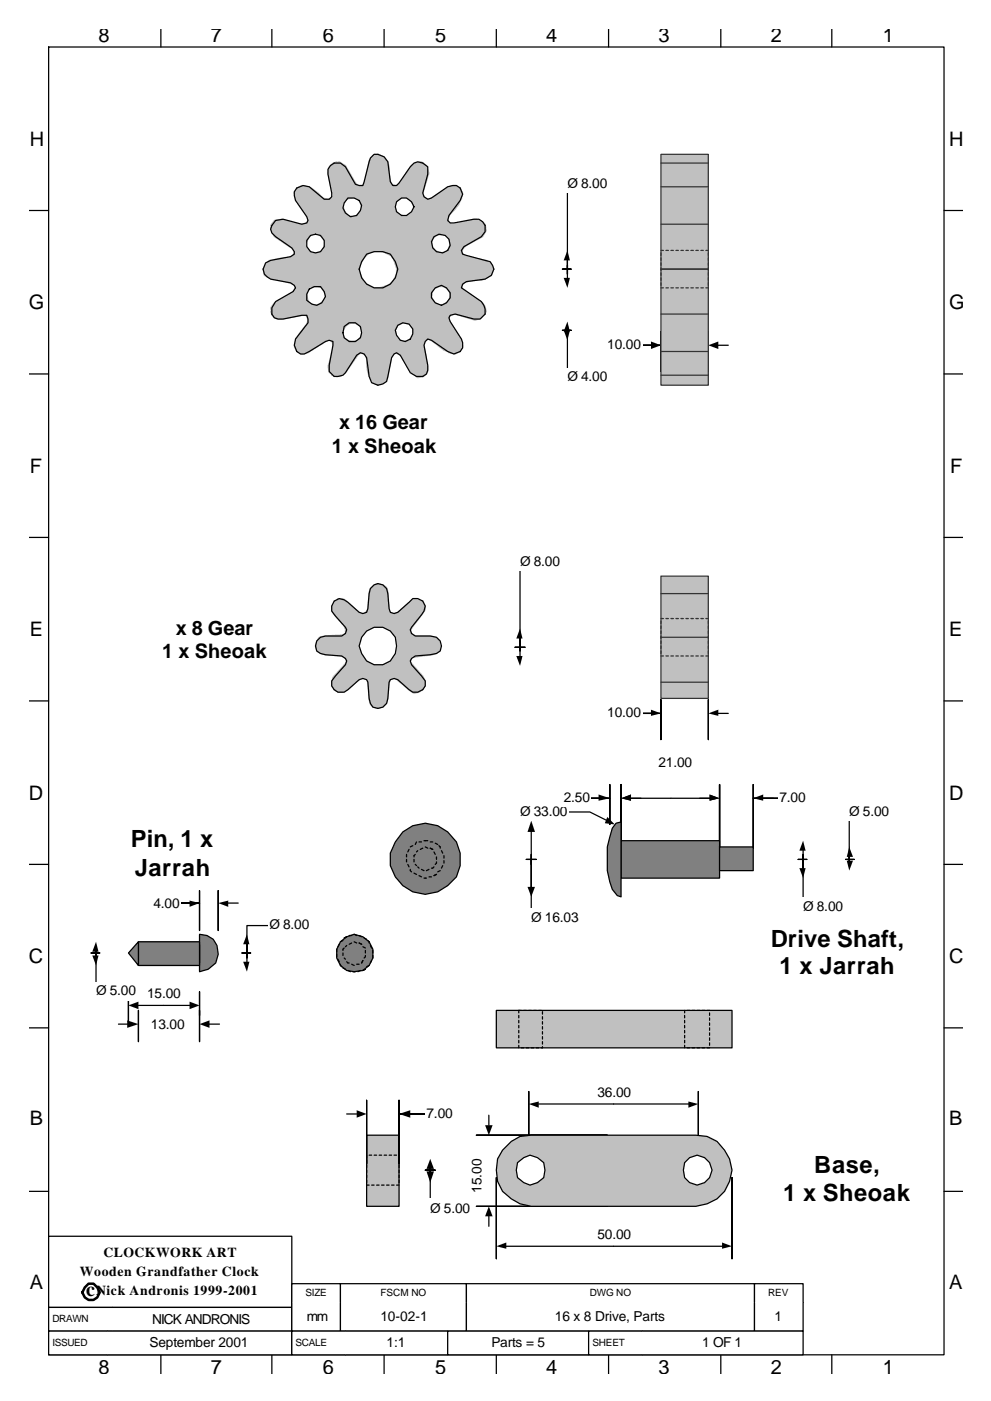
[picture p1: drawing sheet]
<svg xmlns="http://www.w3.org/2000/svg" width="210mm" height="297mm" viewBox="0 0 210 297" stroke-linecap="round" stroke-linejoin="round" font-family="sans-serif">
<g fill="none" stroke="#000" stroke-width=".26">
<path d="M10.3 10h190v277.2h-190zM34.1 6.2v3.8M57.7 6.2v3.8M81.5 6.2v3.8M105.3 6.2v3.8M129.1 6.2v3.8M152.9 6.2v3.8M176.5 6.2v3.8M6.3 44.6h4M200.3 44.6h4M6.3 79.3h4M200.3 79.3h4"/>
<path d="M6.3 113.9h4M200.3 113.9h4M6.3 148.6h4M200.3 148.6h4M6.3 183.3h4M200.3 183.3h4M6.3 217.9h4M200.3 217.9h4M6.3 252.6h4M200.3 252.6h4M34.1 287.2v4.1M57.7 287.2v4.1"/>
<path d="M81.5 287.2v4.1M105.3 287.2v4.1M129.1 287.2v4.1M152.9 287.2v4.1M176.5 287.2v4.1"/>
</g>
<path d="M10.3 262.1h51.6v15.1h-51.6z" fill-rule="evenodd" fill="#fff" stroke="#000" stroke-width=".26"/>
<path d="M61.9 272.2h10.3v3.9h-10.3z" fill-rule="evenodd" fill="#fff"/>
<path d="M61.9 276.1v-3.9h10.3v3.9" fill="none" stroke="#000" stroke-width=".26"/>
<path d="M72.2 272.2h26.8v3.9h-26.8z" fill-rule="evenodd" fill="#fff"/>
<path d="M72.2 276.1v-3.9h26.8v3.9" fill="none" stroke="#000" stroke-width=".26"/>
<path d="M99 272.2h61.1v3.9h-61.1z" fill-rule="evenodd" fill="#fff"/>
<path d="M99 276.1v-3.9h61.1v3.9" fill="none" stroke="#000" stroke-width=".26"/>
<path d="M160.1 272.2h10.3v3.9h-10.3z" fill-rule="evenodd" fill="#fff"/>
<path d="M160.1 276.1v-3.9h10.3v3.9" fill="none" stroke="#000" stroke-width=".26"/>
<path d="M10.3 277.2h13.5v5h-13.5z" fill-rule="evenodd" fill="#fff"/>
<path d="M23.8 277.2h-13.5v5h13.5" fill="none" stroke="#000" stroke-width=".26"/>
<path d="M23.8 277.2h38.1v5h-38.1z" fill-rule="evenodd" fill="#fff"/>
<path d="M23.8 277.2h38.1v5h-38.1" fill="none" stroke="#000" stroke-width=".26"/>
<path d="M61.9 276.1h10.3v6.1h-10.3z" fill-rule="evenodd" fill="#fff"/>
<path d="M61.9 276.1v6.1h10.3v-6.1" fill="none" stroke="#000" stroke-width=".26"/>
<path d="M72.2 276.1h26.8v6.1h-26.8z" fill-rule="evenodd" fill="#fff"/>
<path d="M72.2 276.1v6.1h26.8v-6.1" fill="none" stroke="#000" stroke-width=".26"/>
<path d="M99 276.1h61.1v6.1h-61.1z" fill-rule="evenodd" fill="#fff"/>
<path d="M99 276.1v6.1h61.1v-6.1" fill="none" stroke="#000" stroke-width=".26"/>
<path d="M160.1 276.1h10.3v6.1h-10.3z" fill-rule="evenodd" fill="#fff"/>
<path d="M160.1 276.1v6.1h10.3v-6.1" fill="none" stroke="#000" stroke-width=".26"/>
<path d="M10.3 282.2h12.5v5h-12.5z" fill-rule="evenodd" fill="#fff"/>
<path d="M22.8 282.2h-12.5v5h12.5" fill="none" stroke="#000" stroke-width=".26"/>
<path d="M22.8 282.2h39.1v5h-39.1z" fill-rule="evenodd" fill="#fff"/>
<path d="M22.8 282.2h39.1v5h-39.1" fill="none" stroke="#000" stroke-width=".26"/>
<path d="M61.9 282.2h11.4v5h-11.4z" fill-rule="evenodd" fill="#fff"/>
<path d="M73.3 282.2h-11.4v5h11.4" fill="none" stroke="#000" stroke-width=".26"/>
<path d="M73.3 282.2h21.7v5h-21.7z" fill-rule="evenodd" fill="#fff"/>
<path d="M73.3 282.2h21.7v5h-21.7" fill="none" stroke="#000" stroke-width=".26"/>
<path d="M95 282.2h29.9v5h-29.9z" fill-rule="evenodd" fill="#fff" stroke="#000" stroke-width=".26"/>
<path d="M124.9 282.2h11.4v5h-11.4z" fill-rule="evenodd" fill="#fff"/>
<path d="M136.3 282.2h-11.4v5h11.4" fill="none" stroke="#000" stroke-width=".26"/>
<path d="M136.3 282.2h34.1v5h-34.1z" fill-rule="evenodd" fill="#fff"/>
<path d="M136.3 282.2h34.1v5h-34.1" fill="none" stroke="#000" stroke-width=".26"/>
<path d="M140.2 122.1h10.1v26h-10.1z" fill-rule="evenodd" fill="#c0c0c0" stroke="#333" stroke-width=".26"/>
<g fill="none" stroke="#333" stroke-width=".26">
<path d="M140.2 125.9h10.1M140.2 135.1h10.1M140.2 139.1h.6M140.2 131.1h.6M140.2 131.7v.5M140.2 132.7v.6M140.2 133.8v.5M140.2 134.8v.6M140.2 135.9v.5M140.2 137v.5M140.2 138v.6M141.3 139.1h.5"/>
<path d="M141.3 131.1h.5M142.3 139.1h.6M142.3 131.1h.6M143.4 139.1h.5M143.4 131.1h.5M144.5 139.1h.5M144.5 131.1h.5M145.5 139.1h.5M145.5 131.1h.5M146.6 139.1h.5M146.6 131.1h.5M147.6 139.1h.6"/>
<path d="M147.6 131.1h.6M148.7 139.1h.5M148.7 131.1h.5M149.8 139.1h.5M149.8 131.1h.5M150.3 131.7v.5M150.3 132.7v.6M150.3 133.8v.5M150.3 134.8v.6M150.3 135.9v.5M150.3 137v.5M150.3 138v.6"/>
<path d="M140.2 144.6h10.1"/>
</g>
<path d="M140.2 148.3v8.5zM150.3 148.3v8.5zM132.6 151.3h7.6z" fill-rule="evenodd" fill="#fff"/>
<path d="M136 151.3h2.4M140.2 148.3v8.5v-8.5M140.2 151.3h-7.6h7.6M150.3 148.3v8.5v-8.5M152.1 151.3h2.4" fill="none" stroke="#000" stroke-width=".26"/>
<path d="M138.1 150.5l2.1 .8-2.1 .5zM150.3 151.3l2.1-.8v1.3z" fill="#000"/>
<g fill="#fff">
<path d="M128.6 149.1h7.7v4h-7.7z" fill-rule="evenodd"/>
<path d="M140.2 70.3v8.5zM150.3 70.3v8.5zM132.6 73.2h7.6z" fill-rule="evenodd"/>
</g>
<path d="M136 73.2h2.4M140.2 70.3v8.5v-8.5M140.2 73.2h-7.6h7.6M150.3 70.3v8.5v-8.5M152.1 73.2h2.4" fill="none" stroke="#000" stroke-width=".26"/>
<path d="M138.1 72.4l2.1 .8-2.1 .8zM150.3 73.2l2.1-.8v1.6z" fill="#000"/>
<path d="M128.6 71.1h7.7v4h-7.7z" fill-rule="evenodd" fill="#fff"/>
<path d="M140.2 32.7h10.1v49h-10.1z" fill-rule="evenodd" fill="#c0c0c0" stroke="#333" stroke-width=".26"/>
<g fill="none" stroke="#333" stroke-width=".26">
<path d="M140.2 34.6h10.1M140.2 39.6h10.1M140.2 53.1h.6M140.2 53.6v.6M140.2 54.7v.5M140.2 55.7v.6M140.2 56.8v.5M140.2 57.9v.5M140.2 58.9v.5M140.2 60v.5M140.2 57.1h10.1M140.2 47.5h10.1"/>
<path d="M141.3 53.1h.5M142.3 53.1h.6M143.4 53.1h.5M144.5 53.1h.5M145.5 53.1h.5M146.6 53.1h.5M147.6 53.1h.6M148.7 53.1h.5M149.8 53.1h.5M150.3 53.6v.6M150.3 54.7v.5M150.3 55.7v.6"/>
<path d="M150.3 56.8v.5M150.3 57.9v.5M150.3 58.9v.5M150.3 60v.5M140.2 61h.6M140.2 79.6h10.1M140.2 74.5h10.1M140.2 66.6h10.1M141.3 61h.5M142.3 61h.6M143.4 61h.5M144.5 61h.5"/>
<path d="M145.5 61h.5M146.6 61h.5M147.6 61h.6M148.7 61h.5M149.8 61h.5"/>
</g>
<path d="M109.3 137.2h2.1zM110.3 136.2v1.8z" fill-rule="evenodd" fill="#fff"/>
<path d="M110.3 119.2v18v-2.1M109.3 137.2h2.1h-2.1M110.3 138v-1.8v1.8M110.3 137.2v1.9" fill="none" stroke="#000" stroke-width=".26"/>
<path d="M110.3 133.3l.6 2.1h-1.4zM109.5 139.1h1.4l-.6 2.1z" fill="#000"/>
<g fill="#fff">
<path d="M109.8 117.1h9.3v4h-9.3z" fill-rule="evenodd"/>
<path d="M119.3 57.1h1.9zM120.4 56.3v1.8z" fill-rule="evenodd"/>
</g>
<path d="M120.4 39.1v18v-1.9M119.3 57.1h1.9h-1.9M120.4 58.1v-1.8v1.8M120.4 57.1v2.1" fill="none" stroke="#000" stroke-width=".26"/>
<path d="M120.4 53.1l.5 2.1h-1.3zM119.6 58.9h1.3l-.5 2.1z" fill="#000"/>
<g fill="#fff">
<path d="M119.9 37h9.2v3.9h-9.2z" fill-rule="evenodd"/>
<path d="M119.3 70h1.9zM120.4 69.2v1.9z" fill-rule="evenodd"/>
</g>
<path d="M119.3 70h1.9h-1.9M120.4 71.1v-1.9v1.9M120.4 70.3v-.3v10.1M120.4 70h.1" fill="none" stroke="#000" stroke-width=".26"/>
<path d="M120.4 68.2l.5 2.1h-1.3zM119.6 70h1.3l-.5 2.1z" fill="#000"/>
<g fill="#fff">
<path d="M119.9 78h9.2v3.9h-9.2z" fill-rule="evenodd"/>
<path d="M27.3 210.3v6.3zM42.3 210.3v5z" fill-rule="evenodd"/>
</g>
<path d="M27.3 210.3v6.3v-6.3M29.4 213.2h10.8M42.3 210.3v5v-5" fill="none" stroke="#000" stroke-width=".26"/>
<path d="M27.3 213.2l2.1-.8v1.6zM40.2 212.4l2.1 .8-2.1 .8z" fill="#000"/>
<g fill="#fff">
<path d="M31 208.7h7.6v3.9h-7.6z" fill-rule="evenodd"/>
<path d="M42.3 188.8v8.5zM46.3 188.8v8.5zM35.2 191.5h7.1z" fill-rule="evenodd"/>
</g>
<path d="M38.1 191.5h2.1M42.3 188.8v8.5v-8.5M42.3 191.5h-7.1h7.1M46.3 188.8v8.5v-8.5M48.2 191.5h2.3" fill="none" stroke="#000" stroke-width=".26"/>
<path d="M40.2 190.9l2.1 .6-2.1 .8zM46.3 191.5l2.1-.6v1.4z" fill="#000"/>
<path d="M32 189.4h6.4v4.2h-6.4z" fill-rule="evenodd" fill="#fff"/>
<path d="M42.3 198.1a4 4 0 0 1 4.1 4 4 4 0 0 1-4.1 3.9z" fill-rule="evenodd" fill="#808080" stroke="#000" stroke-width=".26"/>
<path d="M42.3 200.2v4" fill="none" stroke="#000" stroke-width=".26"/>
<path d="M51.3 202.1h1.9zM52.4 201.3v1.8z" fill-rule="evenodd" fill="#fff"/>
<path d="M57.1 196.2h-4.7v5.9v-1.9M51.3 202.1h1.9h-1.9M52.4 203.1v-1.8v1.8M52.4 202.1v2.1" fill="none" stroke="#000" stroke-width=".26"/>
<path d="M52.4 198.1l.5 2.1h-1.3zM51.6 203.9h1.3l-.5 2.1z" fill="#000"/>
<g fill="#fff">
<path d="M56.9 194.1h9.2v4h-9.2z" fill-rule="evenodd"/>
<path d="M29.4 214.2v6.6zM42.3 214.2v6.6z" fill-rule="evenodd"/>
</g>
<path d="M25.1 217.1h2.2M29.4 214.2v6.6v-6.6M42.3 214.2v6.6v-6.6M44.2 217.1h2.4" fill="none" stroke="#000" stroke-width=".26"/>
<path d="M27 216.3l2.4 .8-2.4 .8zM42.3 217.1l2.1-.8v1.6z" fill="#000"/>
<path d="M31.7 215.3h8v4h-8z" fill-rule="evenodd" fill="#fff"/>
<g fill="#808080" stroke="#000" stroke-width=".26">
<path d="M29.4 199.7h12.9v5h-12.9z" fill-rule="evenodd"/>
<path d="M29.4 199.7v5l-2.1-2.6z" fill-rule="evenodd"/>
</g>
<path d="M19.3 202.1h1.9zM20.4 201.3v1.8z" fill-rule="evenodd" fill="#fff"/>
<path d="M19.3 202.1h1.9h-1.9M20.4 203.1v-1.8v1.8M20.4 202.6v-.5v8.2M20.4 201.5v.6" fill="none" stroke="#000" stroke-width=".26"/>
<path d="M20.4 199.7l.5 2.1h-1.3zM19.6 202.6h1.3l-.5 2.1z" fill="#000"/>
<g fill="#fff">
<path d="M19.8 208.1h9.3v4h-9.3z" fill-rule="evenodd"/>
<path d="M105.3 249.7v17.2zM155.3 249.7v17.2z" fill-rule="evenodd"/>
</g>
<path d="M105.3 266.9v-17.2v17.2M107.2 264.2h46M155.3 266.9v-17.2v17.2" fill="none" stroke="#000" stroke-width=".26"/>
<path d="M105.3 264.2l2.1-.8v1.4zM153.2 263.4l2.1 .8-2.1 .6z" fill="#000"/>
<g fill="#fff">
<path d="M126.5 259.7h7.6v4h-7.6z" fill-rule="evenodd"/>
<path d="M112.2 231.4v15.4zM148.2 231.4v15.4z" fill-rule="evenodd"/>
</g>
<path d="M112.2 231.4v15.4v-15.4M114.3 234.1h32M148.2 231.4v15.4v-15.4" fill="none" stroke="#000" stroke-width=".26"/>
<path d="M112.2 234.1l2.1-.6v1.4zM146 233.5l2.2 .6-2.2 .8z" fill="#000"/>
<g fill="#fff">
<path d="M126.5 229.6h7.6v3.9h-7.6z" fill-rule="evenodd"/>
<path d="M101.1 255.8h27.8zM101.1 240.7h27.8z" fill-rule="evenodd"/>
</g>
<path d="M103.7 236.4v2.2M101.1 255.8h27.8h-27.8M101.1 240.7h27.8h-27.8M103.7 257.6v2.4" fill="none" stroke="#000" stroke-width=".26"/>
<path d="M102.9 238.6h1.6l-.8 2.1zM103.7 255.8l.8 2.1h-1.6z" fill="#000"/>
<path d="M99.2 245.4h4v8h-4z" fill-rule="evenodd" fill="#fff"/>
<path d="M77.8 240.7h6.9v15.1h-6.9z" fill-rule="evenodd" fill="#c0c0c0" stroke="#000" stroke-width=".26"/>
<g fill="none" stroke="#000" stroke-width=".26">
<path d="M77.8 251.3h.5M77.8 244.9v.5M77.8 246v.5M77.8 247v.6M77.8 248.1v.5M77.8 249.1v.6M77.8 250.2v.5M78.3 244.9h.5M78.8 251.3h.6M79.4 244.9h.5M79.9 251.3h.5M80.4 244.9h.6"/>
<path d="M81 251.3h.5M81.5 244.9h.5M82 251.3h.5M82.5 244.9h.6M83.1 251.3h.5M83.6 244.9h.5M84.1 251.3h.6M84.7 244.9v.5M84.7 246v.5M84.7 247v.6M84.7 248.1v.5M84.7 249.1v.6"/>
<path d="M84.7 250.2v.5"/>
</g>
<path d="M77.8 233.3v13.5zM84.7 233.3v13.5zM84.7 236.2h8.4z" fill-rule="evenodd" fill="#fff"/>
<path d="M73.6 236.2h2.1M77.8 233.3v13.5v-13.5M84.7 233.3v13.5v-13.5M84.7 236.2h8.4h-8.4M86.8 236.2h2.1" fill="none" stroke="#000" stroke-width=".26"/>
<path d="M75.7 235.4l2.1 .8-2.1 .8zM84.7 236.2l2.3-.8v1.6z" fill="#000"/>
<g fill="#fff">
<path d="M90.2 234.1h6.1v3.9h-6.1z" fill-rule="evenodd"/>
<path d="M90.2 248.1h2.1zM91.3 247v2.1z" fill-rule="evenodd"/>
</g>
<path d="M90.2 248.1h2.1h-2.1M91.3 249.1v-2.1v2.1M91.3 248.6v-.5v7.9M91.3 247.6v.5" fill="none" stroke="#000" stroke-width=".26"/>
<path d="M91.3 245.7l.8 2.1h-1.6zM90.5 248.4h1.6l-.8 2.3z" fill="#000"/>
<path d="M91 253.9h9v4.2h-9z" fill-rule="evenodd" fill="#fff"/>
<path d="M105.3 214.2h50v8h-50z" fill-rule="evenodd" fill="#c0c0c0" stroke="#000" stroke-width=".26"/>
<g fill="none" stroke="#000" stroke-width=".26">
<path d="M110.1 215.3v.5M110.1 216.3v.6M110.1 217.4v.5M110.1 218.5v.5M110.1 219.5v.5M110.6 214.2h-.5v.6M111.1 214.2h.6M112.2 214.2h.5M113.2 214.2h.6M114.3 214.2h.5M115.1 214.5v.5M115.1 215.5v.6"/>
<path d="M115.1 216.6v.5M115.1 217.7v.5M115.1 218.7v.6M115.1 219.8v.5M145.3 214.2v.6M145.3 215.3v.5M145.3 216.3v.6M145.3 217.4v.5M145.3 218.5v.5M145.3 219.5v.5M145.8 214.2h.5M146.8 214.2h.6"/>
<path d="M147.9 214.2h.5M149 214.2h.5M150 214.2h.5M150.5 214.8v.5M150.5 215.8v.5M150.5 216.9v.5M150.5 217.9v.6M150.5 219v.5M110.1 220.6v.5M110.1 221.6v.6M110.6 222.2h.5M111.7 222.2h.5"/>
<path d="M112.7 222.2h.5M113.8 222.2h.5M115.1 221.9v.3h-.3M115.1 220.8v.6M145.3 220.6v.5M145.3 221.6v.6M145.8 222.2h.5M146.8 222.2h.6M147.9 222.2h.5M149 222.2h.5M150 222.2h.5M150.5 220v.6"/>
<path d="M150.5 221.1v.5"/>
</g>
<path d="M106.6 243.9l1.9-1.9 1.8-1.1 2.4-.2h34.9l2.4 .2 2.1 1.1 1.6 1.9 1.1 1.8 .5 2.4a8 8 0 0 1-7.7 7.7h-34.9l-2.4-.6-1.8-1-1.9-1.6-1-2.1-.3-2.4 .3-2.4z" fill-rule="evenodd" fill="#c0c0c0" stroke="#000" stroke-width=".26"/>
<g fill="#fff" stroke="#000" stroke-width=".26">
<path d="M145.3 246.5a3.1 3.1 0 0 1 4.8-.6 3.1 3.1 0 0 1-.6 4.8 2.92 2.92 0 0 1-3.1 .1 2.92 2.92 0 0 1-1.4-2.7z" fill-rule="evenodd"/>
<path d="M109.8 246.5l1.3-1.1 1.3-.5 1.6 .5 1.4 1.1 .2 1.6-.2 1.6-1.4 1-1.6 .6-1.3-.6-1.3-1-.3-1.6z" fill-rule="evenodd"/>
</g>
<path d="M131.8 166.3v14.3zM152.7 166.3v14.3z" fill-rule="evenodd" fill="#fff"/>
<path d="M131.8 166.3v14.3v-14.3M133.6 169.2h17.2M152.7 166.3v14.3v-14.3" fill="none" stroke="#000" stroke-width=".26"/>
<path d="M131.8 169.2l2.1-.7v1.3zM150.5 168.5l2.2 .7-2.2 .6z" fill="#000"/>
<g fill="#fff">
<path d="M139.4 159.7h7.7v4h-7.7z" fill-rule="evenodd"/>
<path d="M111.7 182.2h2.1zM112.7 181.2v2.1z" fill-rule="evenodd"/>
</g>
<path d="M112.7 176.1v6.1M111.7 182.2h2.1h-2.1M112.7 183.3v-2.1v2.1M112.7 188.3v-6.1v12.4" fill="none" stroke="#000" stroke-width=".26"/>
<path d="M112.7 174l.8 2.4h-1.6zM111.9 188h1.6l-.8 2.1z" fill="#000"/>
<g fill="#fff">
<path d="M112.4 192.5h10.9v4h-10.9z" fill-rule="evenodd"/>
<path d="M169.3 182.2h1.9zM170.4 181.2v2.1z" fill-rule="evenodd"/>
</g>
<path d="M169.3 182.2h1.9h-1.9M170.4 183.3v-2.1v2.1M170.4 184.1v-1.9v10.1M170.4 180.1v2.1" fill="none" stroke="#000" stroke-width=".26"/>
<path d="M170.4 178.2l.5 2.2h-1.3zM169.6 184.1h1.3l-.5 2.1z" fill="#000"/>
<g fill="#fff">
<path d="M169.9 190.1h9.2v4h-9.2z" fill-rule="evenodd"/>
<path d="M179.4 182.2h1.8zM180.2 181.2v2.1z" fill-rule="evenodd"/>
</g>
<path d="M180.2 172.2v10v-.5M179.4 182.2h1.8h-1.8M180.2 183.3v-2.1v2.1M180.2 182.2v.5" fill="none" stroke="#000" stroke-width=".26"/>
<path d="M180.2 179.6l.8 2.1h-1.3zM179.7 182.5h1.3l-.8 2.1z" fill="#000"/>
<g fill="#fff">
<path d="M179.9 170h9.3v4h-9.3z" fill-rule="evenodd"/>
<path d="M152.7 166.3v13.5zM159.8 166.3v13.5zM159.8 169.2h8.5z" fill-rule="evenodd"/>
</g>
<path d="M148.4 169.2h2.4M152.7 166.3v13.5v-13.5M159.8 166.3v13.5v-13.5M159.8 169.2h8.5h-8.5M161.7 169.2h2.3" fill="none" stroke="#000" stroke-width=".26"/>
<path d="M150.5 168.5l2.2 .7-2.2 .6zM159.8 169.2l2.1-.7v1.3z" fill="#000"/>
<g fill="#fff">
<path d="M165.1 167.1h6.3v4h-6.3z" fill-rule="evenodd"/>
<path d="M144.2 182.2h2.1zM145.3 181.2v2.1z" fill-rule="evenodd"/>
</g>
<path d="M120.4 172.2h4.7l3.8 1.8M144.2 182.2h2.1h-2.1M145.3 183.3v-2.1v2.1" fill="none" stroke="#000" stroke-width=".26"/>
<path d="M128.9 173.2l1.5 1.6-2.1-.3z" fill="#000"/>
<path d="M109.8 170h10.8v4h-10.8z" fill-rule="evenodd" fill="#fff"/>
<g fill="#c0c0c0" stroke="#c0c0c0" stroke-width=".26">
<path d="M71.7 126.9h1.1l.8 .5 2.9 2.7h1l2.7 6.9-6.9-2.7v-.8l-.3-.8-2.6-3.1v-1.1z" fill-rule="evenodd"/>
<path d="M67.7 135.1l1.1-.3 4-.2 .5-.3 .3-.5 6.6 3.2-6.6 2.9-.6-.6-.8-.2-3.1-.3-1.1-.2-.8-.6-.3-1 .3-1.1z" fill-rule="evenodd"/>
<path d="M73.3 139.6l6.9-2.6-2.7 6.8h-.8l-.5 .3-2.4 2.1a2.08 2.08 0 0 1-2.8 .1 2.08 2.08 0 0 1-.4-2.7l2.7-2.9 .3-.6z" fill-rule="evenodd"/>
<path d="M80.2 137l3.1 6.8-.5 .3-.3 .8-.2 3.2a1.99 1.99 0 0 1-1.9 2.1 1.99 1.99 0 0 1-2.1-1.9l-.2-3.9-.3-.6h-.5z" fill-rule="evenodd"/>
<path d="M80.2 137l7.1 2.6-.3 .8 2.7 2.9a2.06 2.06 0 0 1-.8 3.5l-1.1 .2-3.9-3.2-.6-.2-.2 .2z" fill-rule="evenodd"/>
<path d="M80.2 137l6.8-3.2 .6 .8 .8 .2h3.1a2.31 2.31 0 0 1 1.9 3l-.8 .8-.8 .2-4.5 .5-.3 .6z" fill-rule="evenodd"/>
<path d="M83.1 130.1l1.3-.3 2.4-2.1a2.03 2.03 0 0 1 2.2-.4 2.03 2.03 0 0 1 1.2 2l-2.9 4-.3 .5 .3 .5-7.1 2.7z" fill-rule="evenodd"/>
<path d="M79.4 124l.8-.3 1 .3 .8 .5 .3 .8 .2 4 .3 .5 .5 .3-3.1 6.9-2.9-6.9 .8-1.1 .2-3.4 .3-.8z" fill-rule="evenodd"/>
</g>
<path d="M77.8 133.8a3.9 3.9 0 0 1 4.2-.5 3.9 3.9 0 0 1 2.1 3.7 3.8 3.8 0 0 1-3 4 3.8 3.8 0 0 1-4.4-2.4l-.5-1.6 .5-1.9z" fill-rule="evenodd" fill="#fff" stroke="#000" stroke-width=".26"/>
<g fill="none" stroke="#000" stroke-width=".26">
<path d="M63 39.9l1.3-.6 1.3 .3 3.2 2.6h1l.6-.5v-.8l-.8-3.9v-1.1l.5-.8 .8-.5h1.3l1.1 .8 2.1 3.7 .8 .2h.8l1.6-5.8 .8-.8h.8l1.3 .5 .8 1.1 .5 4.2 .5 .8h.8l.6-.5 2.3-3.4 .8-.8 .8-.3 1.1 .3 1.1 .8v1.6l-1.1 3.9 .3 .8 .8 .5 .7-.2 3.5-2.4 1-.3h.8l.8 .6 .6 1.3-.6 1.3-2.4 3.2-.2 1 .5 .6h.8l4.2-.8h1.1l.8 .5 .5 .8v1.3l-.8 1.1-3.7 2.1-.5 .8 .3 .8 5.8 1.6 .5 .8 .3 .8-.6 1.3-1.3 .8-3.9 .5-.8 .5-.3 .8 4.2 2.9 .6 .8 .2 .8v1.1l-1 1h-1.4l-3.9-1-1.1 .3-.3 .5 .3 .8 2.4 3.7 .3 .8v1l-.6 .8-1.3 .6-1.3-.6-3.5-2.4-.7-.2-.6 .5-.2 .8 .8 4.2v1.1l-.3 .8-.8 .5h-1.3l-1.4-.8-2.1-3.7-.8-.5-.5 .3-.5 .7-1.1 5.1-.8 .5-1 .3-1.4-.6-.5-1.3-.5-4-.5-.7-.8-.3-.8 .5-2.4 3.7-.5 .6-1.1 .2h-.8l-1.1-1v-1.4l.8-4.2v-.8l-.8-.3-.7 .3-4.5 2.7h-.8l-.8-.6-.6-1.3 .3-1.3 2.7-3.5v-.8l-.3-.7h-1.1l-3.9 .7h-1.1l-.8-.2-.5-.8v-1.3l.8-1.4 3.7-2.1 .5-.8-.3-.5-.8-.5-4.2-.8-1.3-1.1-.3-1 .6-1.4 1-.5 4.2-.8 .8-.5v-.5l-.5-.8-3.4-2.4-.8-.8-.3-.8 .3-.8 .8-1.1 1.6-.2 3.9 1 1.1-.2 .3-.6-.3-.8-2.4-3.4-.3-1v-.8zM73.8 42h1.3l1.1 .5 .5 1.1-.2 1-.8 1.1-1.4 .2-1-.7-.5-1.1 .2-1.1zM77.8 53.9l1.6-.5h1.8l1.6 .5 1.1 1.6 .5 1.6a4.1 4.1 0 0 1-4.1 4 4.1 4.1 0 0 1-4.1-4l.5-1.6zM84.1 42.8l1.1-.8h1.1l1 .8 .5 1-.5 1.1-1 .8h-1.1l-1.1-.8-.2-1.1zM92.1 50.2l1-.5 1.4 .2 .7 .8 .3 1.3-.5 1.1-1.1 .5-1.3-.2-.8-.8-.3-1.4zM65.6 61.3l1.1-.5h1.3l.8 1 .3 1.1-.8 1.3-1.1 .5-1.1-.2-1-.8v-1.3zM73 69.2l1.1-.8h1.3l1.1 .8 .2 1.4-.2 1-1.1 .8h-1.3l-1.1-.8-.2-1zM84.4 69l1.1-.6 1.3 .3 .8 1.1v1l-.6 1.1-1 .5-1.1-.3-.8-1-.2-1.1zM92.3 61l1.4-.5 1 .5 .8 1.1v1l-.8 1.1-1 .5-1.4-.5-.8-1.1v-1zM70.9 127.4l1.1-.5 1 .3 3.2 2.6 .8 .3 .8-.3 .3-.8 .2-3.1a1.99 1.99 0 0 1 2-2.2 1.99 1.99 0 0 1 2 2.2l.2 3.1 .3 .8 .8 .3 .8-.3 3.2-2.9h1l1.1 .5 .5 1.1-.2 1.1-2.7 3.4-.3 .5 .3 .8 .8 .5h3.2l1.3 .3 .8 .8 .3 1.1-.3 1-.8 .6-1.3 .2-3.2 .3-.8 .5-.3 .5 .3 .8 2.9 3.5a2.03 2.03 0 0 1-1 2.2 2.03 2.03 0 0 1-2.4-.4l-2.4-2.1-.8-.3-.8 .3-.3 .5-.2 3.5a1.99 1.99 0 0 1-2 2.1 1.99 1.99 0 0 1-2-2.1l-.2-3.5-.3-.5-.8-.3-.8 .3-3.2 2.7h-1.3l-.8-.6-.5-.8v-1l2.9-3.5 .3-.8-.3-.5-.8-.5-3.4-.3-1.1-.2-.8-.6a2.12 2.12 0 0 1 1.9-3.2h3.4l.8-.5 .3-.8-.3-.5-2.9-3.4v-1.1z"/>
<circle cx="66.9" cy="51.6" r="1.99"/>
</g>
<g fill="#c0c0c0" stroke="#c0c0c0" stroke-width=".26">
<path d="M70.6 34.6l1.4-.3 1.3 .8 2.4 4 .8 .5 .8-.5 1-5.1 .8-1 1.1-.3 1.3 .5a3.5 3.5 0 0 1 1 3.5l.6 2.4 1.3 .2 2.9-4.2 .8-.5 1.1-.3 .8 .5-3.2 7.4-1.1-.5-1 .5-.8 .8v1.4l.5 1 .8 .5-.5 3.5-.8 2.6-1.1 2.2-1.6-.8-1.3-.3-1.6 .5-1-1-.8-1.6-.8-2.4-.6-2.7 1.1-.7 .5-1.1-.2-1.3-.8-.8h-1.1l-1 .2-1.6-3.7z" fill-rule="evenodd"/>
<path d="M89.4 34.3l1.1 .8 .5 1.6-1.3 4.5 .5 .8 .8 .2 4.2-2.6 1.4-.3 1 .6 .6 1-.3 1.3-.3 .3-.2 .8-1.9 2.1-.5 1.1 .2 .8 .6 .2h.5l4.5-1 1.1 .2 .8 .6 .2 1-7.4 2.9-.5-1-1.1-.5-1.3 .2-.8 .8-.3 .8 .3 1.3-2.9 1.9-2.6 1.3-2.2 .8-.5-1.6-.8-1.3-1.6-.5v-1.6l1.9-4 1.6-2.4 1.3 .5 1-.5 .8-1-.2-1.1-.6-.8-.7-.5 1.3-3.7z" fill-rule="evenodd"/>
<path d="M83.6 55.2l1.1-1 1.8-.8 2.4-.8 2.6-.6 .8 1.1 1.1 .5 1.3-.2 .5-.8 .3-1.1-.3-1.1 3.5-1.5 4.2-1.4 .3 1.4-.8 1.3-3.4 1.8-1.1 1.4 .5 .8 .6 .2 4.2 .8 1 .8 .6 1.1-.6 1.3-1.3 .8-.8 .2h-1.3l-1.6 .3-.8 .3-.5 .8 .5 .8 4 2.6 .5 .8 .3 1.1-.5 .8-7.5-3.2 .3-1.1-.3-1-1-.8h-1.1l-1 .5-.6 .8-3.4-.5-2.6-.8-2.2-1.1 .8-1.6v-1.3z" fill-rule="evenodd"/>
<path d="M80.4 61l1.9-.5 1-.8 .8-1.6h1.4l4.2 1.9 2.1 1.6-.3 1.3 .6 1 1 .8 1.1-.2 .8-.6 .5-.8 3.7 1.4 3.7 1.8-.8 1.1-1.3 .5-4.5-1.3-1.1 .5v.8l2.7 4.2 .3 1.4-.6 1-1 .6-1.4-.3-.2-.3-.8-.2-3.2-2.4-.8 .2-.2 .6v.5l.8 4.5v1.1l-.6 .8-1 .2-2.9-7.4 1-.5 .5-1.1-.2-1.3-.8-.8-1.1-.3-1 .3-1.9-2.9z" fill-rule="evenodd"/>
<path d="M77.8 60.2l1.3 .8h1.6l1.6-.5 1 1.1 1.6 4.2 .6 2.6-1.1 .6-.5 1 .2 1.6 .8 .5 .8 .3 1.1-.3 1.6 3.5 1.6 4.2-1.4 .3-1.3-1.1-1.8-3.2-.6-.5-1-.5-.8 1-.8 4.3-.8 1-1.3 .6-1.1-.6-.5-1a5.6 5.6 0 0 1-.8-4l-.3-.8-.8-.5-.8 .5-2.6 3.7-1.1 .8h-.8l-1-.2 3.2-7.5 1.3 .3 1-.3 .8-1v-1.1l-.5-1-1.1-.6 1.6-6z" fill-rule="evenodd"/>
<path d="M57.4 66.1l7.7-3 .5 1.1 1.1 .5 1-.2 1.1-.8 .3-1.1-.3-1 2.9-1.9 4.5-2.4 .5 1.9 1.1 1 1.6 .8a14.9 14.9 0 0 1-3.5 7.7l-1.3-.3-1 .6-.8 1v1.1l.5 .8 1 .5-1.3 3.7-1.8 3.7-1.4-.8-.2-1.3 1-3.7v-.8l-.2-1.1h-.8l-4.2 2.7-1.4 .3-1-.6-.6-1 .3-1.6 2.4-3.2 .3-.8-.3-.8-.3-.2h-.5l-4.5 .7h-1.1l-.8-.5z" fill-rule="evenodd"/>
<path d="M57.9 47.3l7.5 3.1-.6 1.4 .6 1 .7 .8h1.4l1-.5 .6-1.1 3.4 .8 4.8 1.6-.8 1.6-.3 1.6 .8 1.6-2.9 1.8-2.4 .8-2.6 .6-.8-1.4-1.1-.2-1.3 .2-.8 .8v.8l.3 1.1-7.7 3.2-.3-1.6 .8-1.1 4-2.4 .5-1-.5-.6-5.1-1.3-1-.5-.3-1.3 .6-1.1 .7-.8 2.7-.5h1.6l.8-.5 .2-.6v-.5l-.2-.3-4-2.6-.8-1.9z" fill-rule="evenodd"/>
<path d="M63 39.9l1-.6 1.4 .3a7.9 7.9 0 0 1 3.1 2.4l1.1 .2 .8-.2 .2-.3v-.5l-1-4.5 .2-1.3 .6-.6 1-.5 2.9 7.4-1 .8-.5 .8 .2 1.3 .8 1.1 1.1 .2 1-.2 3.2 5.3 .8 2.1-1.6 .5-1 1.1-.8 1.3h-1.6l-1.9-.5-2.1-1.1-2.4-1.6 .6-1.3-.6-1.1-1-.7h-1.1l-.8 .5-.5 1-3.7-1.3-4-2.1 .8-1.1 1.6-.2 3.4 1h1.1l.8-.2 .3-.8-.3-.8-2.4-3.5-.3-1.3z" fill-rule="evenodd"/>
</g>
<path d="M85.5 176.4a7.5 7.5 0 0 1 8.6-.8 7.5 7.5 0 0 1 3.5 7.9l-.8 2.4-1.8 1.9a7.2 7.2 0 0 1-11.1-1.9l-1.1-2.4v-2.6l1.1-2.4z" fill-rule="evenodd" fill="#808080" stroke="#000" stroke-width=".26"/>
<g fill="none" stroke="#000" stroke-width=".26">
<path d="M87.6 179.3l-.6 .3M88.4 178.5l-.3 .5M88.9 178.5h.5M89.7 179.8l-.5 .3M90 178.2h.8M90.2 179.6l.6 .2M91.3 178.5h.5M91.3 179.8l.5 .3M92.3 178.8l.6 .2M93.1 179.3l.3 .3v.2M86.3 181.2v.5M86.3 182.2v.5"/>
<path d="M86.5 183.3l.3 .5M86.8 180.1l-.3 .5M87 184.3v.3l.3 .3M87.8 185.1l.6 .3M87.8 182.2v.5M88.1 183.3l.3 .2M88.1 181.2l-.3 .2v.3M88.6 183.8l.3 .3M88.6 180.4l-.2 .2M88.9 185.6l.5 .3M89.4 184.3l.6 .3M90 186.2h.5"/>
<path d="M91 185.9h.5M91 184.3l-.5 .3M92.1 180.6l.2 .6M92.1 183.8l-.3 .3h-.3M92.6 185.4l-.5 .2M92.6 181.7v.5M92.6 182.7v.3l-.3 .3M93.4 184.6l-.5 .3M93.7 180.4l.2 .5M93.9 183.5l-.2 .6M94.2 181.4v.5M94.2 182.5v.5"/>
</g>
<path d="M72.2 199.7a3.7 3.7 0 0 1 6.1 0 3.9 3.9 0 0 1 .5 4.2 3.9 3.9 0 0 1-3.7 2.1 3.8 3.8 0 0 1-3.5-2.2 3.8 3.8 0 0 1 .6-4.1z" fill-rule="evenodd" fill="#808080" stroke="#000" stroke-width=".26"/>
<g fill="none" stroke="#000" stroke-width=".26">
<path d="M72.8 199.4l-.6 .3M73.6 198.6l-.6 .3M74.1 198.3h.5M74.6 199.9l-.5 .3M75.1 198.1l.6 .2M75.1 199.7l.6 .2M76.2 198.3l.5 .3M76.2 199.9l.5 .3M77.3 198.9l.5 .2M78.1 199.4l.2 .3v.2M71.4 201.3v.5M71.4 202.3v.5"/>
<path d="M71.7 203.4l.3 .5M72 200.2l-.3 .5M72.2 204.4v.3l.3 .3M72.8 205.2l.5 .3M72.8 202.1v.5M73 203.1l.3 .3M73 201l-.2 .3v.2M73.6 203.9l.2 .3h.3M73.6 200.5l-.3 .2M73.8 205.8l.5 .2M74.6 204.4l.5 .3M74.9 206h.5"/>
<path d="M75.7 204.4h.5M76.5 205.8l-.6 .2M77 200.7l.5 .3M77 203.6l-.3 .6M77.5 205.5l-.5 .3M77.5 201.5v.6M77.5 202.6v.2l-.2 .3M78.3 204.7l-.5 .3M78.6 200.5l.2 .5M78.8 203.6l-.2 .6M79.1 201.5v.6M79.1 202.6v.5"/>
</g>
<path d="M129.4 166.3v8.5zM131.8 166.3v8.5zM122.2 169.2h7.2z" fill-rule="evenodd" fill="#fff"/>
<path d="M125.1 169.2h2.2M129.4 166.3v8.5v-8.5M129.4 169.2h-7.2h7.2M131.8 166.3v8.5v-8.5M133.6 169.2h2.4" fill="none" stroke="#000" stroke-width=".26"/>
<path d="M127 168.5l2.4 .7-2.4 .6zM131.8 169.2l2.1-.7v1.3z" fill="#000"/>
<path d="M119.1 167.1h6.3v4h-6.3z" fill-rule="evenodd" fill="#fff"/>
<g fill="#808080" stroke="#000" stroke-width=".26">
<path d="M131.8 178.2h20.9v8h-20.9z" fill-rule="evenodd"/>
<path d="M152.7 179.6h7.1v5h-7.1z" fill-rule="evenodd"/>
<path d="M130.7 174.5l1.1-.2v15.8l-.8-.2-1.1-1.3-1-4v-5l1-4z" fill-rule="evenodd"/>
</g>
<path d="M18 273l.8-.8h1l.8 .8 .6 1-.6 1.1-.8 .5h-1l-.8-.5-.5-1.1z" fill="none" stroke="#000" stroke-width=".53"/>
<g font-size="5">
<text x="27.8" y="179.6">Pin, 1 x</text>
<text x="28.6" y="185.6">Jarrah</text>
<text x="163.5" y="200.7">Drive Shaft,</text>
<text x="165.4" y="206.6">1 x Jarrah</text>
<text x="172.8" y="248.6">Base,</text>
<text x="166.2" y="254.7">1 x Sheoak</text>
</g>
<g font-size="4.2">
<text x="20.9" y="8.9">8</text>
<text x="44.7" y="8.9">7</text>
<text x="68.5" y="8.9">6</text>
<text x="92.3" y="8.9">5</text>
<text x="115.9" y="8.9">4</text>
<text x="139.7" y="8.9">3</text>
<text x="163.5" y="8.9">2</text>
<text x="187.3" y="8.9">1</text>
<text x="6.3" y="30.9">H</text>
<text x="201.3" y="30.9">H</text>
<text x="6.1" y="65.5">G</text>
<text x="201.3" y="65.5">G</text>
<text x="70.4" y="96">1 x Sheoak</text>
<text x="72" y="90.9">x 16 Gear</text>
<text x="6.3" y="100.2">F</text>
<text x="201.6" y="100.2">F</text>
<text x="6.3" y="134.8">E</text>
<text x="37.3" y="134.6">x 8 Gear</text>
<text x="201.3" y="134.8">E</text>
<text x="34.4" y="139.6">1 x Sheoak</text>
<text x="6.1" y="169.5">D</text>
<text x="201.3" y="169.5">D</text>
<text x="6.1" y="204.2">C</text>
<text x="201.3" y="204.2">C</text>
<text x="6.3" y="238.6">B</text>
<text x="201.3" y="238.6">B</text>
<text x="6.3" y="273.2">A</text>
<text x="18.3" y="274.8">c</text>
<text x="201.3" y="273.2">A</text>
<text x="20.9" y="291.2">8</text>
<text x="44.7" y="291.2">7</text>
<text x="68.5" y="291.2">6</text>
<text x="92.3" y="291.2">5</text>
<text x="115.9" y="291.2">4</text>
<text x="139.7" y="291.2">3</text>
<text x="163.5" y="291.2">2</text>
<text x="187.3" y="291.2">1</text>
</g>
<g font-size="2.9">
<text x="120.4" y="39.9">Ø 8.00</text>
<text x="128.9" y="74">10.00</text>
<text x="120.4" y="80.9">Ø 4.00</text>
<text x="110.3" y="120">Ø 8.00</text>
<text x="128.9" y="152">10.00</text>
<text x="139.7" y="162.6">21.00</text>
<text x="110.3" y="172.9">Ø 33.00</text>
<text x="119.6" y="170">2.50</text>
<text x="165.4" y="170">7.00</text>
<text x="180.2" y="172.9">Ø 5.00</text>
<text x="32.5" y="192.5">4.00</text>
<text x="57.1" y="197">Ø 8.00</text>
<text x="112.7" y="195.4">Ø 16.03</text>
<text x="170.4" y="193.1">Ø 8.00</text>
<text x="20.4" y="211">Ø 5.00</text>
<text x="31.2" y="211.6">15.00</text>
<text x="32" y="218.2">13.00</text>
<text x="126.7" y="232.5">36.00</text>
<text x="90.5" y="237">7.00</text>
<text x="91.3" y="257.1">Ø 5.00</text>
<text x="102.1" y="252.9" transform="rotate(-90 102.1 252.9)">15.00</text>
<text x="126.7" y="262.6">50.00</text>
<text x="22" y="266.6">CLOCKWORK ART</text>
<text x="16.9" y="270.6">Wooden Grandfather Clock</text>
<text x="20.4" y="274.5">Nick Andronis 1999-2001</text>
<text x="32.3" y="280.6">NICK ANDRONIS</text>
<text x="65.1" y="280.1">mm</text>
<text x="80.7" y="280.1">10-02-1</text>
<text x="117.7" y="280.1">16 x 8 Drive, Parts</text>
<text x="164.3" y="280.1">1</text>
<text x="31.7" y="285.7">September 2001</text>
<text x="82" y="285.7">1:1</text>
<text x="104.2" y="285.7">Parts = 5</text>
<text x="149" y="285.7">1 OF 1</text>
</g>
<g font-size="2.1">
<text x="64.8" y="274.8">SIZE</text>
<text x="80.7" y="274.8">FSCM NO</text>
<text x="125.1" y="274.8">DWG NO</text>
<text x="163" y="274.8">REV</text>
<text x="11.1" y="280.4">DRAWN</text>
<text x="11.1" y="285.4">ISSUED</text>
<text x="62.7" y="285.4">SCALE</text>
<text x="125.7" y="285.4">SHEET</text>
</g>
</svg>
